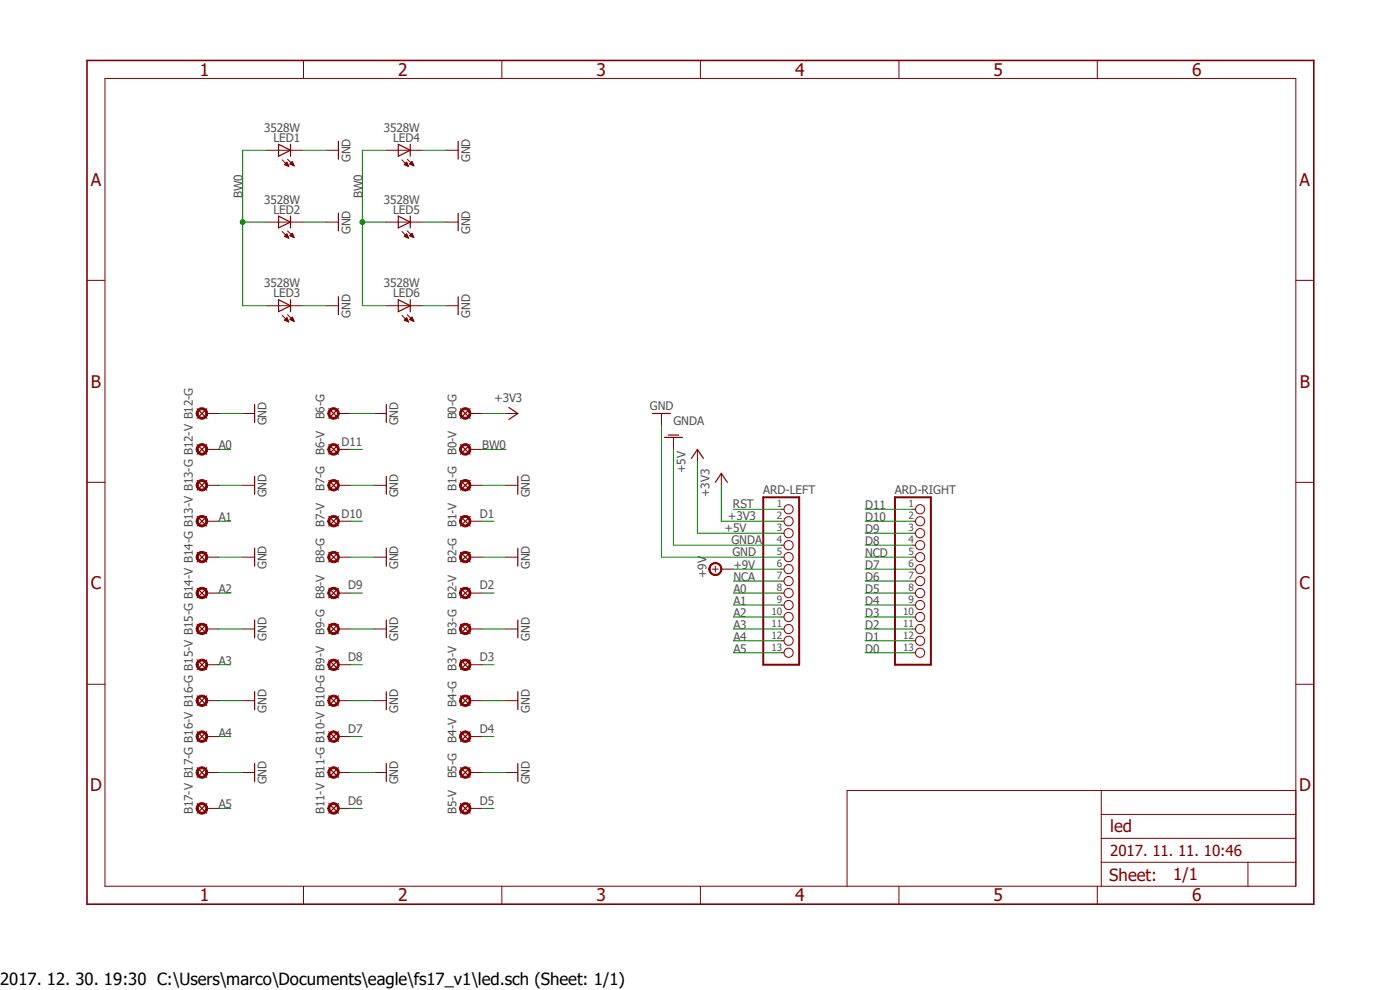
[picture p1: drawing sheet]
<svg xmlns="http://www.w3.org/2000/svg" width="297mm" height="210mm" viewBox="0 0 297 210" stroke-linecap="round" stroke-linejoin="round" font-family="sans-serif">
<path d="M17.9 12.5l261.2 179.9M279.1 12.5l-261.2 179.9" fill="none" stroke="#fff" stroke-width=".21"/>
<path d="M41.8 86.7l2.1 2M43.9 86.7l-2.1 2" fill="none" stroke="#800000" stroke-width=".25"/>
<path d="M42 86.9a1.22 1.22 0 0 1 1.9 .3 1.22 1.22 0 0 1-.8 1.7 1.22 1.22 0 0 1-1.5-1.2h.4a.82 .82 0 0 1 1.2-.7 .82 .82 0 0 1 .2 1.4 .82 .82 0 0 1-1.3-.4l-.1-.3h-.4l.1-.5z" fill-rule="evenodd" fill="#800000"/>
<path d="M42 86.9a1.22 1.22 0 0 1 1.9 .3 1.22 1.22 0 0 1-.8 1.7 1.22 1.22 0 0 1-1.5-1.2h.4a.82 .82 0 0 1 1.2-.7 .82 .82 0 0 1 .2 1.4 .82 .82 0 0 1-1.3-.4l-.1-.3h-.4l.1-.5zM43.9 87.7h2.5" fill="none" stroke="#800000" stroke-width=".21"/>
<path d="M41.8 94.3l2.1 2.1M43.9 94.3l-2.1 2.1" fill="none" stroke="#800000" stroke-width=".25"/>
<path d="M42 94.5a1.22 1.22 0 0 1 1.9 .3 1.22 1.22 0 0 1-.8 1.8 1.22 1.22 0 0 1-1.5-1.3h.4a.82 .82 0 0 1 1.2-.7 .82 .82 0 0 1 .2 1.4 .82 .82 0 0 1-1.3-.4l-.1-.3h-.4l.1-.4z" fill-rule="evenodd" fill="#800000"/>
<path d="M42 94.5a1.22 1.22 0 0 1 1.9 .3 1.22 1.22 0 0 1-.8 1.8 1.22 1.22 0 0 1-1.5-1.3h.4a.82 .82 0 0 1 1.2-.7 .82 .82 0 0 1 .2 1.4 .82 .82 0 0 1-1.3-.4l-.1-.3h-.4l.1-.4zM43.9 95.3h2.5" fill="none" stroke="#800000" stroke-width=".21"/>
<path d="M41.8 101.9l2.1 2.1M43.9 101.9l-2.1 2.1" fill="none" stroke="#800000" stroke-width=".25"/>
<path d="M42 102.1a1.23 1.23 0 0 1 1.9 .3 1.23 1.23 0 0 1-.7 1.7 1.23 1.23 0 0 1-1.6-1.1h.4a.82 .82 0 0 1 1.2-.8 .82 .82 0 0 1 .2 1.4 .82 .82 0 0 1-1.3-.3l-.1-.3h-.4z" fill-rule="evenodd" fill="#800000"/>
<path d="M42 102.1a1.23 1.23 0 0 1 1.9 .3 1.23 1.23 0 0 1-.7 1.7 1.23 1.23 0 0 1-1.6-1.1h.4a.82 .82 0 0 1 1.2-.8 .82 .82 0 0 1 .2 1.4 .82 .82 0 0 1-1.3-.3l-.1-.3h-.4zM43.9 103h2.5" fill="none" stroke="#800000" stroke-width=".21"/>
<path d="M41.8 109.6l2.1 2M43.9 109.6l-2.1 2" fill="none" stroke="#800000" stroke-width=".25"/>
<path d="M42 109.7a1.23 1.23 0 0 1 1.9 .3 1.23 1.23 0 0 1-.7 1.8 1.23 1.23 0 0 1-1.6-1.2h.4a.83 .83 0 0 1 1.2-.7 .83 .83 0 0 1 .2 1.3 .83 .83 0 0 1-1.3-.3l-.1-.3h-.4z" fill-rule="evenodd" fill="#800000"/>
<path d="M42 109.7a1.23 1.23 0 0 1 1.9 .3 1.23 1.23 0 0 1-.7 1.8 1.23 1.23 0 0 1-1.6-1.2h.4a.83 .83 0 0 1 1.2-.7 .83 .83 0 0 1 .2 1.3 .83 .83 0 0 1-1.3-.3l-.1-.3h-.4zM43.9 110.6h2.5" fill="none" stroke="#800000" stroke-width=".21"/>
<path d="M41.8 117.2l2.1 2M43.9 117.2l-2.1 2" fill="none" stroke="#800000" stroke-width=".25"/>
<path d="M42 117.3a1.23 1.23 0 0 1 1.9 .3 1.23 1.23 0 0 1-.7 1.8 1.23 1.23 0 0 1-1.6-1.2h.4a.83 .83 0 0 1 1.2-.7 .83 .83 0 0 1 .2 1.3 .83 .83 0 0 1-1.3-.3l-.1-.3h-.4z" fill-rule="evenodd" fill="#800000"/>
<path d="M42 117.3a1.23 1.23 0 0 1 1.9 .3 1.23 1.23 0 0 1-.7 1.8 1.23 1.23 0 0 1-1.6-1.2h.4a.83 .83 0 0 1 1.2-.7 .83 .83 0 0 1 .2 1.3 .83 .83 0 0 1-1.3-.3l-.1-.3h-.4zM43.9 118.2h2.5" fill="none" stroke="#800000" stroke-width=".21"/>
<path d="M41.8 124.8l2.1 2M43.9 124.8l-2.1 2" fill="none" stroke="#800000" stroke-width=".25"/>
<path d="M42 124.9a1.23 1.23 0 0 1 1.9 .3 1.23 1.23 0 0 1-.7 1.8 1.23 1.23 0 0 1-1.6-1.2h.4a.83 .83 0 0 1 1.2-.7 .83 .83 0 0 1 .2 1.4 .83 .83 0 0 1-1.3-.4l-.1-.3h-.4z" fill-rule="evenodd" fill="#800000"/>
<path d="M42 124.9a1.23 1.23 0 0 1 1.9 .3 1.23 1.23 0 0 1-.7 1.8 1.23 1.23 0 0 1-1.6-1.2h.4a.83 .83 0 0 1 1.2-.7 .83 .83 0 0 1 .2 1.4 .83 .83 0 0 1-1.3-.4l-.1-.3h-.4zM43.9 125.8h2.5" fill="none" stroke="#800000" stroke-width=".21"/>
<path d="M41.8 132.4l2.1 2M43.9 132.4l-2.1 2" fill="none" stroke="#800000" stroke-width=".25"/>
<path d="M42 132.5a1.23 1.23 0 0 1 1.9 .3 1.23 1.23 0 0 1-.7 1.8 1.23 1.23 0 0 1-1.6-1.2h.4a.83 .83 0 0 1 1.2-.7 .83 .83 0 0 1 .2 1.4 .83 .83 0 0 1-1.3-.4l-.1-.3h-.4l.1-.5z" fill-rule="evenodd" fill="#800000"/>
<path d="M42 132.5a1.23 1.23 0 0 1 1.9 .3 1.23 1.23 0 0 1-.7 1.8 1.23 1.23 0 0 1-1.6-1.2h.4a.83 .83 0 0 1 1.2-.7 .83 .83 0 0 1 .2 1.4 .83 .83 0 0 1-1.3-.4l-.1-.3h-.4l.1-.5zM43.9 133.4h2.5" fill="none" stroke="#800000" stroke-width=".21"/>
<path d="M41.8 140l2.1 2M43.9 140l-2.1 2" fill="none" stroke="#800000" stroke-width=".25"/>
<path d="M42 140.2a1.22 1.22 0 0 1 1.9 .3 1.22 1.22 0 0 1-.8 1.7 1.22 1.22 0 0 1-1.5-1.2h.4a.83 .83 0 0 1 1.2-.7 .83 .83 0 0 1 .2 1.4 .83 .83 0 0 1-1.3-.3l-.1-.4h-.4l.1-.5z" fill-rule="evenodd" fill="#800000"/>
<path d="M42 140.2a1.22 1.22 0 0 1 1.9 .3 1.22 1.22 0 0 1-.8 1.7 1.22 1.22 0 0 1-1.5-1.2h.4a.83 .83 0 0 1 1.2-.7 .83 .83 0 0 1 .2 1.4 .83 .83 0 0 1-1.3-.3l-.1-.4h-.4l.1-.5zM43.9 141h2.5" fill="none" stroke="#800000" stroke-width=".21"/>
<path d="M41.8 147.6l2.1 2M43.9 147.6l-2.1 2" fill="none" stroke="#800000" stroke-width=".25"/>
<path d="M42 147.8a1.22 1.22 0 0 1 1.9 .3 1.22 1.22 0 0 1-.8 1.8 1.22 1.22 0 0 1-1.5-1.3h.4a.83 .83 0 0 1 1.2-.6 .83 .83 0 0 1 .2 1.3 .83 .83 0 0 1-1.3-.3l-.1-.4h-.4l.1-.4z" fill-rule="evenodd" fill="#800000"/>
<path d="M42 147.8a1.22 1.22 0 0 1 1.9 .3 1.22 1.22 0 0 1-.8 1.8 1.22 1.22 0 0 1-1.5-1.3h.4a.83 .83 0 0 1 1.2-.6 .83 .83 0 0 1 .2 1.3 .83 .83 0 0 1-1.3-.3l-.1-.4h-.4l.1-.4zM43.9 148.6h2.5" fill="none" stroke="#800000" stroke-width=".21"/>
<path d="M41.8 155.2l2.1 2.1M43.9 155.2l-2.1 2.1" fill="none" stroke="#800000" stroke-width=".25"/>
<path d="M42 155.4a1.22 1.22 0 0 1 1.9 .3 1.22 1.22 0 0 1-.8 1.8 1.22 1.22 0 0 1-1.5-1.2h.4a.83 .83 0 0 1 1.2-.7 .83 .83 0 0 1 .2 1.3 .83 .83 0 0 1-1.3-.3l-.1-.3h-.4l.1-.5z" fill-rule="evenodd" fill="#800000"/>
<path d="M42 155.4a1.22 1.22 0 0 1 1.9 .3 1.22 1.22 0 0 1-.8 1.8 1.22 1.22 0 0 1-1.5-1.2h.4a.83 .83 0 0 1 1.2-.7 .83 .83 0 0 1 .2 1.3 .83 .83 0 0 1-1.3-.3l-.1-.3h-.4l.1-.5zM43.9 156.3h2.5" fill="none" stroke="#800000" stroke-width=".21"/>
<path d="M41.8 162.9l2.1 2M43.9 162.9l-2.1 2" fill="none" stroke="#800000" stroke-width=".25"/>
<path d="M42 163a1.22 1.22 0 0 1 1.9 .3 1.22 1.22 0 0 1-.8 1.8 1.22 1.22 0 0 1-1.5-1.2h.4a.82 .82 0 0 1 1.2-.7 .82 .82 0 0 1 .2 1.3 .82 .82 0 0 1-1.3-.3l-.1-.3h-.4l.1-.5z" fill-rule="evenodd" fill="#800000"/>
<path d="M42 163a1.22 1.22 0 0 1 1.9 .3 1.22 1.22 0 0 1-.8 1.8 1.22 1.22 0 0 1-1.5-1.2h.4a.82 .82 0 0 1 1.2-.7 .82 .82 0 0 1 .2 1.3 .82 .82 0 0 1-1.3-.3l-.1-.3h-.4l.1-.5zM43.9 163.9h2.5" fill="none" stroke="#800000" stroke-width=".21"/>
<path d="M41.8 170.5l2.1 2M43.9 170.5l-2.1 2" fill="none" stroke="#800000" stroke-width=".25"/>
<path d="M42 170.6a1.22 1.22 0 0 1 1.9 .4 1.22 1.22 0 0 1-.8 1.7 1.22 1.22 0 0 1-1.5-1.2h.4a.82 .82 0 0 1 1.2-.7 .82 .82 0 0 1 .2 1.3 .82 .82 0 0 1-1.3-.3l-.1-.3h-.4l.1-.5z" fill-rule="evenodd" fill="#800000"/>
<g fill="none" stroke="#800000" stroke-width=".21">
<path d="M22.3 16.6h252.6v171.4h-252.6zM64.4 12.8v3.8M106.5 12.8v3.8M148.6 12.8v3.8M190.7 12.8v3.8M232.8 12.8v3.8M18.5 59.5h3.8M274.9 59.5h3.8M51.5 87.7h2.5M18.5 102.3h3.8M51.5 103h2.5M51.5 118.2h2.5"/>
<path d="M274.9 102.3h3.8M51.5 133.4h2.5M18.5 145.2h3.8M51.5 148.6h2.5M274.9 145.2h3.8M42 170.6a1.22 1.22 0 0 1 1.9 .4 1.22 1.22 0 0 1-.8 1.7 1.22 1.22 0 0 1-1.5-1.2h.4a.82 .82 0 0 1 1.2-.7 .82 .82 0 0 1 .2 1.3 .82 .82 0 0 1-1.3-.3l-.1-.3h-.4l.1-.5zM43.9 171.5h2.5M51.5 163.9h2.5M233.6 167.7v20.3M233.6 177.8h41.3M233.6 172.8h41.3M274.9 167.7h-95.2v20.3"/>
<path d="M64.4 188v3.8M106.5 188v3.8M148.6 188v3.8M190.7 188v3.8M232.8 188v3.8M233.6 182.9h41.3M264.8 182.9v5.1"/>
</g>
<path d="M18.5 12.8h260.2v179h-260.2z" fill="none" stroke="#800000" stroke-width=".34"/>
<path d="M54 85.8v3.8M69.8 86.7l2 2M71.8 86.7l-2 2M54 101v3.9M54 116.3v3.8M54 131.5v3.8M54 146.7v3.8M54 162v3.8" fill="none" stroke="#800000" stroke-width=".25"/>
<path d="M69.9 86.9a1.21 1.21 0 0 1 1.9 .2 1.21 1.21 0 0 1-.7 1.8 1.21 1.21 0 0 1-1.5-1.2h.4a.82 .82 0 0 1 1.1-.7 .82 .82 0 0 1 .2 1.4 .82 .82 0 0 1-1.3-.4v-.3h-.4z" fill-rule="evenodd" fill="#800000"/>
<path d="M69.9 86.9a1.21 1.21 0 0 1 1.9 .2 1.21 1.21 0 0 1-.7 1.8 1.21 1.21 0 0 1-1.5-1.2h.4a.82 .82 0 0 1 1.1-.7 .82 .82 0 0 1 .2 1.4 .82 .82 0 0 1-1.3-.4v-.3h-.4zM71.8 87.7h2.5" fill="none" stroke="#800000" stroke-width=".21"/>
<path d="M69.8 94.3l2 2.1M71.8 94.3l-2 2.1" fill="none" stroke="#800000" stroke-width=".25"/>
<path d="M69.9 94.5a1.21 1.21 0 0 1 1.9 .2 1.21 1.21 0 0 1-.7 1.8 1.21 1.21 0 0 1-1.5-1.2h.4a.82 .82 0 0 1 1.1-.7 .82 .82 0 0 1 .2 1.4 .82 .82 0 0 1-1.3-.4v-.3h-.4z" fill-rule="evenodd" fill="#800000"/>
<path d="M69.9 94.5a1.21 1.21 0 0 1 1.9 .2 1.21 1.21 0 0 1-.7 1.8 1.21 1.21 0 0 1-1.5-1.2h.4a.82 .82 0 0 1 1.1-.7 .82 .82 0 0 1 .2 1.4 .82 .82 0 0 1-1.3-.4v-.3h-.4zM71.8 95.3h2.5" fill="none" stroke="#800000" stroke-width=".21"/>
<path d="M69.8 101.9l2 2.1M71.8 101.9l-2 2.1" fill="none" stroke="#800000" stroke-width=".25"/>
<path d="M69.9 102.1a1.22 1.22 0 0 1 1.9 .2 1.22 1.22 0 0 1-.7 1.8 1.22 1.22 0 0 1-1.5-1.1h.4a.82 .82 0 0 1 1.1-.8 .82 .82 0 0 1 .2 1.4 .82 .82 0 0 1-1.3-.3v-.3h-.4z" fill-rule="evenodd" fill="#800000"/>
<path d="M69.9 102.1a1.22 1.22 0 0 1 1.9 .2 1.22 1.22 0 0 1-.7 1.8 1.22 1.22 0 0 1-1.5-1.1h.4a.82 .82 0 0 1 1.1-.8 .82 .82 0 0 1 .2 1.4 .82 .82 0 0 1-1.3-.3v-.3h-.4zM71.8 103h2.5" fill="none" stroke="#800000" stroke-width=".21"/>
<path d="M69.8 109.6l2 2M71.8 109.6l-2 2" fill="none" stroke="#800000" stroke-width=".25"/>
<path d="M69.9 109.7a1.22 1.22 0 0 1 1.9 .2 1.22 1.22 0 0 1-.7 1.8 1.22 1.22 0 0 1-1.5-1.1h.4a.83 .83 0 0 1 1.2-.7 .83 .83 0 0 1 .2 1.3 .83 .83 0 0 1-1.4-.3v-.3h-.4z" fill-rule="evenodd" fill="#800000"/>
<path d="M69.9 109.7a1.22 1.22 0 0 1 1.9 .2 1.22 1.22 0 0 1-.7 1.8 1.22 1.22 0 0 1-1.5-1.1h.4a.83 .83 0 0 1 1.2-.7 .83 .83 0 0 1 .2 1.3 .83 .83 0 0 1-1.4-.3v-.3h-.4zM71.8 110.6h2.5" fill="none" stroke="#800000" stroke-width=".21"/>
<path d="M69.8 117.2l2 2M71.8 117.2l-2 2" fill="none" stroke="#800000" stroke-width=".25"/>
<path d="M69.9 117.3a1.22 1.22 0 0 1 1.9 .2 1.22 1.22 0 0 1-.7 1.8 1.22 1.22 0 0 1-1.5-1.1h.4a.83 .83 0 0 1 1.2-.7 .83 .83 0 0 1 .2 1.3 .83 .83 0 0 1-1.4-.3v-.3h-.4z" fill-rule="evenodd" fill="#800000"/>
<path d="M69.9 117.3a1.22 1.22 0 0 1 1.9 .2 1.22 1.22 0 0 1-.7 1.8 1.22 1.22 0 0 1-1.5-1.1h.4a.83 .83 0 0 1 1.2-.7 .83 .83 0 0 1 .2 1.3 .83 .83 0 0 1-1.4-.3v-.3h-.4zM71.8 118.2h2.5" fill="none" stroke="#800000" stroke-width=".21"/>
<path d="M69.8 124.8l2 2M71.8 124.8l-2 2" fill="none" stroke="#800000" stroke-width=".25"/>
<path d="M69.9 124.9a1.22 1.22 0 0 1 1.9 .2 1.22 1.22 0 0 1-.7 1.8 1.22 1.22 0 0 1-1.5-1.1h.4a.83 .83 0 0 1 1.2-.7 .83 .83 0 0 1 .2 1.4 .83 .83 0 0 1-1.4-.4v-.3h-.4z" fill-rule="evenodd" fill="#800000"/>
<path d="M69.9 124.9a1.22 1.22 0 0 1 1.9 .2 1.22 1.22 0 0 1-.7 1.8 1.22 1.22 0 0 1-1.5-1.1h.4a.83 .83 0 0 1 1.2-.7 .83 .83 0 0 1 .2 1.4 .83 .83 0 0 1-1.4-.4v-.3h-.4zM71.8 125.8h2.5" fill="none" stroke="#800000" stroke-width=".21"/>
<path d="M69.8 132.4l2 2M71.8 132.4l-2 2" fill="none" stroke="#800000" stroke-width=".25"/>
<path d="M69.9 132.5a1.22 1.22 0 0 1 1.9 .3 1.22 1.22 0 0 1-.7 1.8 1.22 1.22 0 0 1-1.5-1.2h.4a.83 .83 0 0 1 1.2-.7 .83 .83 0 0 1 .2 1.4 .83 .83 0 0 1-1.4-.4v-.3h-.4z" fill-rule="evenodd" fill="#800000"/>
<path d="M69.9 132.5a1.22 1.22 0 0 1 1.9 .3 1.22 1.22 0 0 1-.7 1.8 1.22 1.22 0 0 1-1.5-1.2h.4a.83 .83 0 0 1 1.2-.7 .83 .83 0 0 1 .2 1.4 .83 .83 0 0 1-1.4-.4v-.3h-.4zM71.8 133.4h2.5" fill="none" stroke="#800000" stroke-width=".21"/>
<path d="M69.8 140l2 2M71.8 140l-2 2" fill="none" stroke="#800000" stroke-width=".25"/>
<path d="M69.9 140.2a1.21 1.21 0 0 1 1.9 .2 1.21 1.21 0 0 1-.7 1.8 1.21 1.21 0 0 1-1.5-1.2h.4a.83 .83 0 0 1 1.2-.7 .83 .83 0 0 1 .1 1.4 .83 .83 0 0 1-1.3-.3v-.4h-.4z" fill-rule="evenodd" fill="#800000"/>
<path d="M69.9 140.2a1.21 1.21 0 0 1 1.9 .2 1.21 1.21 0 0 1-.7 1.8 1.21 1.21 0 0 1-1.5-1.2h.4a.83 .83 0 0 1 1.2-.7 .83 .83 0 0 1 .1 1.4 .83 .83 0 0 1-1.3-.3v-.4h-.4zM71.8 141h2.5" fill="none" stroke="#800000" stroke-width=".21"/>
<path d="M69.8 147.6l2 2M71.8 147.6l-2 2" fill="none" stroke="#800000" stroke-width=".25"/>
<path d="M69.9 147.8a1.21 1.21 0 0 1 1.9 .2 1.21 1.21 0 0 1-.7 1.8 1.21 1.21 0 0 1-1.5-1.2h.4a.83 .83 0 0 1 1.2-.6 .83 .83 0 0 1 .1 1.3 .83 .83 0 0 1-1.3-.3v-.4h-.4z" fill-rule="evenodd" fill="#800000"/>
<path d="M69.9 147.8a1.21 1.21 0 0 1 1.9 .2 1.21 1.21 0 0 1-.7 1.8 1.21 1.21 0 0 1-1.5-1.2h.4a.83 .83 0 0 1 1.2-.6 .83 .83 0 0 1 .1 1.3 .83 .83 0 0 1-1.3-.3v-.4h-.4zM71.8 148.6h2.5" fill="none" stroke="#800000" stroke-width=".21"/>
<path d="M69.8 155.2l2 2.1M71.8 155.2l-2 2.1" fill="none" stroke="#800000" stroke-width=".25"/>
<path d="M69.9 155.4a1.21 1.21 0 0 1 1.9 .2 1.21 1.21 0 0 1-.7 1.8 1.21 1.21 0 0 1-1.5-1.1h.4a.83 .83 0 0 1 1.2-.7 .83 .83 0 0 1 .1 1.3 .83 .83 0 0 1-1.3-.3v-.3h-.4z" fill-rule="evenodd" fill="#800000"/>
<path d="M69.9 155.4a1.21 1.21 0 0 1 1.9 .2 1.21 1.21 0 0 1-.7 1.8 1.21 1.21 0 0 1-1.5-1.1h.4a.83 .83 0 0 1 1.2-.7 .83 .83 0 0 1 .1 1.3 .83 .83 0 0 1-1.3-.3v-.3h-.4zM71.8 156.3h2.5" fill="none" stroke="#800000" stroke-width=".21"/>
<path d="M69.8 162.9l2 2M71.8 162.9l-2 2" fill="none" stroke="#800000" stroke-width=".25"/>
<path d="M69.9 163a1.21 1.21 0 0 1 1.9 .2 1.21 1.21 0 0 1-.7 1.8 1.21 1.21 0 0 1-1.5-1.1h.4a.82 .82 0 0 1 1.1-.7 .82 .82 0 0 1 .2 1.3 .82 .82 0 0 1-1.3-.3v-.3h-.4z" fill-rule="evenodd" fill="#800000"/>
<path d="M69.9 163a1.21 1.21 0 0 1 1.9 .2 1.21 1.21 0 0 1-.7 1.8 1.21 1.21 0 0 1-1.5-1.1h.4a.82 .82 0 0 1 1.1-.7 .82 .82 0 0 1 .2 1.3 .82 .82 0 0 1-1.3-.3v-.3h-.4zM71.8 163.9h2.5" fill="none" stroke="#800000" stroke-width=".21"/>
<path d="M69.8 170.5l2 2M71.8 170.5l-2 2" fill="none" stroke="#800000" stroke-width=".25"/>
<path d="M69.9 170.6a1.21 1.21 0 0 1 1.9 .3 1.21 1.21 0 0 1-.7 1.8 1.21 1.21 0 0 1-1.5-1.2h.4a.82 .82 0 0 1 1.1-.7 .82 .82 0 0 1 .2 1.3 .82 .82 0 0 1-1.3-.3v-.3h-.4z" fill-rule="evenodd" fill="#800000"/>
<path d="M79.4 87.7h2.6M79.4 118.2h2.6M79.4 103h2.6M79.4 133.4h2.6M79.4 148.6h2.6M69.9 170.6a1.21 1.21 0 0 1 1.9 .3 1.21 1.21 0 0 1-.7 1.8 1.21 1.21 0 0 1-1.5-1.2h.4a.82 .82 0 0 1 1.1-.7 .82 .82 0 0 1 .2 1.3 .82 .82 0 0 1-1.3-.3v-.3h-.4zM71.8 171.5h2.5M79.4 163.9h2.6" fill="none" stroke="#800000" stroke-width=".21"/>
<path d="M82 85.8v3.8M97.7 86.7l2 2M99.7 86.7l-2 2M82 101v3.9M82 116.3v3.8M82 131.5v3.8M82 146.7v3.8M82 162v3.8" fill="none" stroke="#800000" stroke-width=".25"/>
<path d="M97.8 86.9a1.21 1.21 0 0 1 1.9 .2 1.21 1.21 0 0 1-.7 1.8 1.21 1.21 0 0 1-1.5-1.2h.4a.8 .8 0 0 1 1-.8 .8 .8 0 0 1 .4 1.3 .8 .8 0 0 1-1.3-.2l-.1-.3h-.4z" fill-rule="evenodd" fill="#800000"/>
<path d="M97.8 86.9a1.21 1.21 0 0 1 1.9 .2 1.21 1.21 0 0 1-.7 1.8 1.21 1.21 0 0 1-1.5-1.2h.4a.8 .8 0 0 1 1-.8 .8 .8 0 0 1 .4 1.3 .8 .8 0 0 1-1.3-.2l-.1-.3h-.4zM99.7 87.7h2.6" fill="none" stroke="#800000" stroke-width=".21"/>
<path d="M97.7 94.3l2 2.1M99.7 94.3l-2 2.1" fill="none" stroke="#800000" stroke-width=".25"/>
<path d="M97.8 94.5a1.21 1.21 0 0 1 1.9 .2 1.21 1.21 0 0 1-.7 1.8 1.21 1.21 0 0 1-1.5-1.2h.4a.8 .8 0 0 1 1-.8 .8 .8 0 0 1 .4 1.3 .8 .8 0 0 1-1.3-.2l-.1-.3h-.4z" fill-rule="evenodd" fill="#800000"/>
<path d="M97.8 94.5a1.21 1.21 0 0 1 1.9 .2 1.21 1.21 0 0 1-.7 1.8 1.21 1.21 0 0 1-1.5-1.2h.4a.8 .8 0 0 1 1-.8 .8 .8 0 0 1 .4 1.3 .8 .8 0 0 1-1.3-.2l-.1-.3h-.4zM99.7 95.3h2.6" fill="none" stroke="#800000" stroke-width=".21"/>
<path d="M97.7 101.9l2 2.1M99.7 101.9l-2 2.1" fill="none" stroke="#800000" stroke-width=".25"/>
<path d="M97.8 102.1a1.22 1.22 0 0 1 2 .2 1.22 1.22 0 0 1-.7 1.8 1.22 1.22 0 0 1-1.6-1.1h.4a.8 .8 0 0 1 1-.9 .8 .8 0 0 1 .4 1.3 .8 .8 0 0 1-1.3-.1l-.1-.3h-.4z" fill-rule="evenodd" fill="#800000"/>
<path d="M97.8 102.1a1.22 1.22 0 0 1 2 .2 1.22 1.22 0 0 1-.7 1.8 1.22 1.22 0 0 1-1.6-1.1h.4a.8 .8 0 0 1 1-.9 .8 .8 0 0 1 .4 1.3 .8 .8 0 0 1-1.3-.1l-.1-.3h-.4zM99.7 103h2.6" fill="none" stroke="#800000" stroke-width=".21"/>
<path d="M97.7 109.6l2 2M99.7 109.6l-2 2" fill="none" stroke="#800000" stroke-width=".25"/>
<path d="M97.8 109.7a1.22 1.22 0 0 1 2 .2 1.22 1.22 0 0 1-.7 1.8 1.22 1.22 0 0 1-1.6-1.1h.4a.81 .81 0 0 1 1-.9 .81 .81 0 0 1 .4 1.3 .81 .81 0 0 1-1.3-.1l-.1-.3h-.4z" fill-rule="evenodd" fill="#800000"/>
<path d="M97.8 109.7a1.22 1.22 0 0 1 2 .2 1.22 1.22 0 0 1-.7 1.8 1.22 1.22 0 0 1-1.6-1.1h.4a.81 .81 0 0 1 1-.9 .81 .81 0 0 1 .4 1.3 .81 .81 0 0 1-1.3-.1l-.1-.3h-.4zM99.7 110.6h2.6" fill="none" stroke="#800000" stroke-width=".21"/>
<path d="M97.7 117.2l2 2M99.7 117.2l-2 2" fill="none" stroke="#800000" stroke-width=".25"/>
<path d="M97.8 117.3a1.22 1.22 0 0 1 2 .2 1.22 1.22 0 0 1-.7 1.8 1.22 1.22 0 0 1-1.6-1.1h.4a.81 .81 0 0 1 1-.8 .81 .81 0 0 1 .4 1.2 .81 .81 0 0 1-1.3-.1l-.1-.3h-.4z" fill-rule="evenodd" fill="#800000"/>
<path d="M97.8 117.3a1.22 1.22 0 0 1 2 .2 1.22 1.22 0 0 1-.7 1.8 1.22 1.22 0 0 1-1.6-1.1h.4a.81 .81 0 0 1 1-.8 .81 .81 0 0 1 .4 1.2 .81 .81 0 0 1-1.3-.1l-.1-.3h-.4zM99.7 118.2h2.6" fill="none" stroke="#800000" stroke-width=".21"/>
<path d="M97.7 124.8l2 2M99.7 124.8l-2 2" fill="none" stroke="#800000" stroke-width=".25"/>
<path d="M97.8 124.9a1.22 1.22 0 0 1 2 .2 1.22 1.22 0 0 1-.7 1.8 1.22 1.22 0 0 1-1.6-1.1h.4a.81 .81 0 0 1 1-.8 .81 .81 0 0 1 .4 1.3 .81 .81 0 0 1-1.3-.2l-.1-.3h-.4z" fill-rule="evenodd" fill="#800000"/>
<path d="M97.8 124.9a1.22 1.22 0 0 1 2 .2 1.22 1.22 0 0 1-.7 1.8 1.22 1.22 0 0 1-1.6-1.1h.4a.81 .81 0 0 1 1-.8 .81 .81 0 0 1 .4 1.3 .81 .81 0 0 1-1.3-.2l-.1-.3h-.4zM99.7 125.8h2.6" fill="none" stroke="#800000" stroke-width=".21"/>
<path d="M97.7 132.4l2 2M99.7 132.4l-2 2" fill="none" stroke="#800000" stroke-width=".25"/>
<path d="M97.8 132.5a1.22 1.22 0 0 1 2 .3 1.22 1.22 0 0 1-.7 1.8 1.22 1.22 0 0 1-1.6-1.2h.4a.81 .81 0 0 1 1-.8 .81 .81 0 0 1 .4 1.3 .81 .81 0 0 1-1.3-.2l-.1-.3h-.4z" fill-rule="evenodd" fill="#800000"/>
<path d="M97.8 132.5a1.22 1.22 0 0 1 2 .3 1.22 1.22 0 0 1-.7 1.8 1.22 1.22 0 0 1-1.6-1.2h.4a.81 .81 0 0 1 1-.8 .81 .81 0 0 1 .4 1.3 .81 .81 0 0 1-1.3-.2l-.1-.3h-.4zM99.7 133.4h2.6" fill="none" stroke="#800000" stroke-width=".21"/>
<path d="M97.7 140l2 2M99.7 140l-2 2" fill="none" stroke="#800000" stroke-width=".25"/>
<path d="M97.8 140.2a1.21 1.21 0 0 1 1.9 .2 1.21 1.21 0 0 1-.7 1.8 1.21 1.21 0 0 1-1.5-1.2h.4a.81 .81 0 0 1 1.1-.8 .81 .81 0 0 1 .3 1.3 .81 .81 0 0 1-1.3-.1l-.1-.4h-.4z" fill-rule="evenodd" fill="#800000"/>
<path d="M97.8 140.2a1.21 1.21 0 0 1 1.9 .2 1.21 1.21 0 0 1-.7 1.8 1.21 1.21 0 0 1-1.5-1.2h.4a.81 .81 0 0 1 1.1-.8 .81 .81 0 0 1 .3 1.3 .81 .81 0 0 1-1.3-.1l-.1-.4h-.4zM99.7 141h2.6" fill="none" stroke="#800000" stroke-width=".21"/>
<path d="M97.7 147.6l2 2M99.7 147.6l-2 2" fill="none" stroke="#800000" stroke-width=".25"/>
<path d="M97.8 147.8a1.21 1.21 0 0 1 1.9 .2 1.21 1.21 0 0 1-.7 1.8 1.21 1.21 0 0 1-1.5-1.2h.4a.81 .81 0 0 1 1.1-.7 .81 .81 0 0 1 .3 1.2 .81 .81 0 0 1-1.3-.1l-.1-.4h-.4z" fill-rule="evenodd" fill="#800000"/>
<path d="M97.8 147.8a1.21 1.21 0 0 1 1.9 .2 1.21 1.21 0 0 1-.7 1.8 1.21 1.21 0 0 1-1.5-1.2h.4a.81 .81 0 0 1 1.1-.7 .81 .81 0 0 1 .3 1.2 .81 .81 0 0 1-1.3-.1l-.1-.4h-.4zM99.7 148.6h2.6" fill="none" stroke="#800000" stroke-width=".21"/>
<path d="M97.7 155.2l2 2.1M99.7 155.2l-2 2.1" fill="none" stroke="#800000" stroke-width=".25"/>
<path d="M97.8 155.4a1.21 1.21 0 0 1 1.9 .2 1.21 1.21 0 0 1-.7 1.8 1.21 1.21 0 0 1-1.5-1.1h.4a.81 .81 0 0 1 1.1-.8 .81 .81 0 0 1 .3 1.3 .81 .81 0 0 1-1.3-.2l-.1-.3h-.4z" fill-rule="evenodd" fill="#800000"/>
<path d="M97.8 155.4a1.21 1.21 0 0 1 1.9 .2 1.21 1.21 0 0 1-.7 1.8 1.21 1.21 0 0 1-1.5-1.1h.4a.81 .81 0 0 1 1.1-.8 .81 .81 0 0 1 .3 1.3 .81 .81 0 0 1-1.3-.2l-.1-.3h-.4zM99.7 156.3h2.6" fill="none" stroke="#800000" stroke-width=".21"/>
<path d="M97.7 162.9l2 2M99.7 162.9l-2 2" fill="none" stroke="#800000" stroke-width=".25"/>
<path d="M97.8 163a1.21 1.21 0 0 1 1.9 .2 1.21 1.21 0 0 1-.7 1.8 1.21 1.21 0 0 1-1.5-1.1h.4a.8 .8 0 0 1 1-.9 .8 .8 0 0 1 .4 1.3 .8 .8 0 0 1-1.3-.1l-.1-.3h-.4z" fill-rule="evenodd" fill="#800000"/>
<path d="M97.8 163a1.21 1.21 0 0 1 1.9 .2 1.21 1.21 0 0 1-.7 1.8 1.21 1.21 0 0 1-1.5-1.1h.4a.8 .8 0 0 1 1-.9 .8 .8 0 0 1 .4 1.3 .8 .8 0 0 1-1.3-.1l-.1-.3h-.4zM99.7 163.9h2.6" fill="none" stroke="#800000" stroke-width=".21"/>
<path d="M97.7 170.5l2 2M99.7 170.5l-2 2" fill="none" stroke="#800000" stroke-width=".25"/>
<path d="M97.8 170.6a1.21 1.21 0 0 1 1.9 .3 1.21 1.21 0 0 1-.7 1.8 1.21 1.21 0 0 1-1.5-1.2h.4a.8 .8 0 0 1 1-.8 .8 .8 0 0 1 .4 1.2 .8 .8 0 0 1-1.3-.1l-.1-.3h-.4z" fill-rule="evenodd" fill="#800000"/>
<g fill="none" stroke="#800000" stroke-width=".21">
<path d="M107.3 103h2.6M107.3 118.2h2.6M165.7 118.2h.6M165.7 108h.6M165.7 110.6h.6M165.7 113.1h.6M165.7 115.7h.6M193.7 118.2h.5M193.7 108h.5M193.7 110.6h.5M193.7 113.1h.5M193.7 115.7h.5"/>
<path d="M107.3 133.4h2.6M151.1 120.7h1.3M151.8 120.1v1.3M165.7 133.4h.6M165.7 120.7h.6M165.7 123.3h.6M165.7 125.8h.6M165.7 128.4h.6M165.7 130.9h.6M165.7 135.9h.6M165.7 138.5h.6M193.7 133.4h.5"/>
<path d="M193.7 120.7h.5M193.7 123.3h.5M193.7 125.8h.5M193.7 128.4h.5M193.7 130.9h.5M193.7 135.9h.5M193.7 138.5h.5M107.3 148.6h2.6M97.8 170.6a1.21 1.21 0 0 1 1.9 .3 1.21 1.21 0 0 1-.7 1.8 1.21 1.21 0 0 1-1.5-1.2h.4a.8 .8 0 0 1 1-.8 .8 .8 0 0 1 .4 1.2 .8 .8 0 0 1-1.3-.1l-.1-.3h-.4zM99.7 171.5h2.6M107.3 163.9h2.6"/>
<circle cx="167.3" cy="118.2" r=".98"/>
<circle cx="167.3" cy="108" r=".98"/>
<circle cx="167.3" cy="110.6" r=".98"/>
<circle cx="167.3" cy="113.1" r=".98"/>
<circle cx="167.3" cy="115.7" r=".98"/>
<circle cx="195.2" cy="110.6" r=".98"/>
<circle cx="195.2" cy="115.7" r=".98"/>
<circle cx="195.2" cy="113.1" r=".98"/>
<circle cx="195.2" cy="108" r=".98"/>
<circle cx="195.2" cy="118.2" r=".98"/>
<circle cx="167.3" cy="123.3" r=".98"/>
<circle cx="167.3" cy="120.7" r=".98"/>
<circle cx="167.3" cy="135.9" r=".98"/>
<circle cx="167.3" cy="138.5" r=".98"/>
<circle cx="167.3" cy="133.4" r=".98"/>
<circle cx="167.3" cy="128.4" r=".98"/>
<circle cx="167.3" cy="130.9" r=".98"/>
<circle cx="167.3" cy="125.8" r=".98"/>
<circle cx="195.2" cy="138.5" r=".98"/>
<circle cx="195.2" cy="130.9" r=".98"/>
<circle cx="195.2" cy="133.4" r=".98"/>
<circle cx="195.2" cy="135.9" r=".98"/>
<circle cx="195.2" cy="125.8" r=".98"/>
<circle cx="195.2" cy="128.4" r=".98"/>
<circle cx="195.2" cy="120.7" r=".98"/>
<circle cx="195.2" cy="123.3" r=".98"/>
</g>
<path d="M109.9 101v3.9M109.9 116.3v3.8M109.9 131.5v3.8M109.9 146.7v3.8M109.9 162v3.8" fill="none" stroke="#800000" stroke-width=".25"/>
<path d="M161.9 105.5h7.6v35.5h-7.6zM189.9 105.5h7.6v35.5h-7.6z" fill="none" stroke="#800000" stroke-width=".42"/>
<path d="M150.7 119.8a1.4 1.4 0 0 1 2.2 .2 1.4 1.4 0 0 1-.7 2.1 1.4 1.4 0 0 1-1.8-1.4h.2a1.15 1.15 0 0 1 1.6-1.1 1.15 1.15 0 0 1 .4 1.9 1.15 1.15 0 0 1-1.9-.4l-.1-.4h-.2z" fill-rule="evenodd" fill="#800000"/>
<g fill="none" stroke="#800000" stroke-width=".21">
<path d="M56.6 31.9h7.6M59.9 33.9l1.4 1.4M60.4 34.9h.7M60.5 35h.6M60.5 34.8h.5M60.6 34.7h.4M60.7 34.6h.3M60.7 35.1h.4M60.7 34.5h.2M60.8 34.4h.1M60.9 34.4l-.5 .5 .9 .4M60.9 34.4l.4 .9"/>
<path d="M60.9 35.1h.3M61 33.8l1.4 1.4M61.1 35.2h.1M61.5 34.8h.7M61.5 34.8l.9 .4M61.5 34.8l.5-.5 .4 .9M61.6 34.7h.6M61.7 34.6h.4M61.7 34.9h.6M61.8 34.5h.3M61.8 34.4h.3M61.9 35h.4"/>
<path d="M61.9 34.3h.2M62.1 35.1h.3M62.4 35.1h.1M69.3 31.9h2.5M82 31.9h7.6M85.3 33.9l1.4 1.4M85.8 34.9h.6M85.8 34.9l.9 .4M85.9 35h.6M85.9 34.8h.5M86 34.7h.4M86.1 34.6h.3"/>
<path d="M86.1 35.1h.4M86.1 34.5h.2M86.2 34.4h.1M86.3 34.4l-.5 .5M86.3 34.4l.4 .9M86.3 35.1h.3M86.4 33.8l1.4 1.4M86.5 35.2h.1M86.9 34.8h.7M86.9 34.8l.9 .4M87 34.7h.6M87.1 34.6h.4"/>
<path d="M87.1 34.9h.6M87.2 34.5h.3M87.2 34.4h.3M87.3 35h.4M87.3 34.3h.1M87.4 34.3l-.5 .5M87.4 34.3l.4 .9M87.5 35.1h.3M87.7 35.1h.1M94.7 31.9h2.5M56.6 47.1h7.6M59.9 49.1l1.4 1.4"/>
<path d="M60.4 50.1l.5-.5 .4 .9zM60.4 50.2h.7M60.5 50.1h.5M60.5 50h.5M60.6 50.2h.5M60.6 49.9h.4M60.7 49.8h.3M60.8 50.3h.4M60.8 49.7h.1M61 49l1.4 1.4M61 50.4h.2M61.2 50.5h.1"/>
<path d="M61.6 50h.6M61.6 50.1h.7M61.6 49.9h.6M61.7 49.8h.4M61.8 49.7h.3M61.8 50.2h.5M61.9 49.6h.2M62 49.5h.1M62 49.5l.4 .9-.9-.4zM62.1 50.2h.2M62.2 50.3h.2M69.3 47.1h2.5"/>
<path d="M82 47.1h7.6M85.3 49.1l1.4 1.4M85.8 50.2h.7M85.8 50.1h.6M85.9 50h.5M86 50.2h.5M86 49.9h.4M86.1 49.8h.2M86.2 50.3h.4M86.2 49.7h.1M86.3 49.6l.4 .9-.9-.4zM86.4 50.4h.2"/>
<path d="M86.4 49l1.4 1.4M86.6 50.5h.1M86.9 50l.9 .4M86.9 50l.5-.5 .4 .9M87 50h.6M87 50.1h.6M87 49.9h.6M87.1 49.8h.4M87.2 50.2h.5M87.2 49.7h.3M87.3 49.6h.2M87.4 49.5h.1"/>
<path d="M87.4 50.2h.3M87.6 50.3h.2M94.7 47.1h2.5M56.6 64.9h7.6M59.9 66.9l1.4 1.4M60.4 67.9h.7M60.5 67.8h.5M60.5 67.7h.5M60.6 68h.5M60.6 67.6h.4M60.7 67.6h.3M60.8 68.1h.4"/>
<path d="M60.8 67.5h.1M60.9 67.4l.4 .9-.9-.4zM61 66.8l1.4 1.4M61 68.2h.2M61.2 68.3h.1M61.5 67.8l.5-.5 .4 .9zM61.6 67.7h.6M61.6 67.8h.6M61.6 67.6h.6M61.7 67.6h.4M61.8 67.9h.5M61.8 67.5h.3"/>
<path d="M61.9 67.4h.2M62 67.3h.1M62 68h.3M62.2 68.1h.2M69.3 64.9h2.5M82 64.9h7.6M85.3 66.9l1.4 1.4M85.8 67.9h.7M85.9 67.8h.5M85.9 67.7h.5M86 68h.5M86 67.6h.4"/>
<path d="M86.1 67.6h.2M86.2 68.1h.4M86.2 67.5h.1M86.3 67.4l.4 .9-.9-.4zM86.4 68.2h.2M86.4 66.8l1.4 1.4M86.6 68.3h.1M87 67.7h.6M87 67.8h.6M87 67.6h.5M87.1 67.6h.4M87.2 67.9h.5"/>
<path d="M87.2 67.5h.3M87.3 67.4h.2M87.4 67.3h.1M87.4 68h.3M87.4 67.3l.4 .9-.9-.4zM87.6 68.1h.2M94.7 64.9h2.5M107.3 87.7h2.6M140.3 87.7v2.6M142.9 92.8v2.5M148 95.3v2.6M150.7 119.8a1.4 1.4 0 0 1 2.2 .2 1.4 1.4 0 0 1-.7 2.1 1.4 1.4 0 0 1-1.8-1.4h.2a1.15 1.15 0 0 1 1.6-1.1 1.15 1.15 0 0 1 .4 1.9 1.15 1.15 0 0 1-1.9-.4l-.1-.4h-.2z"/>
<path d="M153 100.4v2.6M153 120.7h2.6"/>
</g>
<g fill="none" stroke="#800000" stroke-width=".25">
<path d="M59.1 30.6l2.5 1.3-2.5 1.2zM61.6 30.6v2.5M71.8 30v3.8M84.5 30.6l2.5 1.3-2.5 1.2zM87 30.6v2.5M97.2 30v3.8M59.1 45.8l2.5 1.3-2.5 1.2zM61.6 45.8v2.5M71.8 45.2v3.8M84.5 45.8l2.5 1.3-2.5 1.2zM87 45.8v2.5M97.2 45.2v3.8"/>
<path d="M59.1 63.6l2.5 1.3-2.5 1.2zM61.6 63.6v2.5M71.8 62.9v3.9M84.5 63.6l2.5 1.3-2.5 1.2zM87 63.6v2.5M97.2 62.9v3.9M107.9 86.4l2 1.3-2 1.3M138.4 87.7h3.8M141 92.8h3.8M141.8 92.3h2.2M146.7 97.2l1.3-1.9 1.2 1.9M151.8 102.3l1.2-1.9 1.3 1.9"/>
</g>
<g fill="none" stroke="#008000" stroke-width=".21">
<path d="M56.6 31.9h-5.1v33h5.1M64.2 31.9h5.1M89.6 31.9h5.1M51.5 47.1h5.1M64.2 47.1h5.1M89.6 47.1h5.1M64.2 64.9h5.1M89.6 64.9h5.1M46.4 87.7h5.1M46.4 95.3h2.5M74.3 87.7h5.1M74.3 95.3h2.6"/>
<path d="M102.3 87.7h5M102.3 95.3h5M140.3 90.3v27.9h25.4M142.9 95.3v20.4h22.8M148 97.9v15.2h17.7M46.4 103h5.1M46.4 118.2h5.1M46.4 110.6h2.5M74.3 103h5.1M74.3 118.2h5.1M74.3 110.6h2.6M102.3 103h5"/>
<path d="M102.3 118.2h5M102.3 110.6h2.5M153 103v7.6h12.7M155.6 108h10.1M183.5 118.2h10.2M183.5 110.6h10.2M183.5 108h10.2M183.5 113.1h10.2M183.5 115.7h10.2M46.4 133.4h5.1M46.4 125.8h2.5M74.3 133.4h5.1"/>
<path d="M74.3 125.8h2.6M102.3 133.4h5M102.3 125.8h2.5M155.6 133.4h10.1M155.6 125.8h10.1M155.6 128.4h10.1M155.6 130.9h10.1M155.6 135.9h10.1M155.6 138.5h10.1M155.6 120.7h10.1M155.6 123.3h10.1M183.5 133.4h10.2"/>
<path d="M183.5 125.8h10.2M183.5 128.4h10.2M183.5 130.9h10.2M183.5 135.9h10.2M183.5 138.5h10.2M183.5 120.7h10.2M183.5 123.3h10.2M46.4 148.6h5.1M46.4 141h2.5M46.4 156.3h2.5M74.3 148.6h5.1M74.3 141h2.6"/>
<path d="M74.3 156.3h2.6M102.3 148.6h5M102.3 141h2.5M102.3 156.3h2.5M46.4 163.9h5.1M46.4 171.5h2.5M74.3 163.9h5.1M74.3 171.5h2.6M102.3 163.9h5M102.3 171.5h2.5"/>
</g>
<circle cx="51.5" cy="47.1" r=".51" fill="#008000"/>
<g fill="none" stroke="#008000" stroke-width=".21">
<path d="M82 31.9h-5.1v33h5.1M76.9 47.1h5.1"/>
<circle cx="51.5" cy="47.1" r=".51"/>
</g>
<circle cx="76.9" cy="47.1" r=".51" fill="#008000"/>
<circle cx="76.9" cy="47.1" r=".51" fill="none" stroke="#008000" stroke-width=".21"/>
<g font-size="3.7" fill="#800000">
<text x="42.4" y="16">1</text>
<text x="84.5" y="16">2</text>
<text x="126.6" y="16">3</text>
<text x="168.7" y="16">4</text>
<text x="210.8" y="16">5</text>
<text x="252.9" y="16">6</text>
<text x="19.3" y="39.4">A</text>
<text x="275.7" y="39.4">A</text>
<text x="19.3" y="82.2">B</text>
<text x="275.8" y="82.2">B</text>
<text x="19.3" y="125.1">C</text>
<text x="275.7" y="125.1">C</text>
<text x="19.1" y="167.9">D</text>
<text x="275.6" y="167.9">D</text>
<text x="42.4" y="191.2">1</text>
<text x="84.5" y="191.2">2</text>
<text x="126.6" y="191.2">3</text>
<text x="168.7" y="191.2">4</text>
<text x="210.8" y="191.2">5</text>
<text x="252.9" y="191.2">6</text>
</g>
<g font-size="3.6" fill="#800000">
<text x="235.5" y="176.6">led</text>
<text x="235.3" y="186.9">Sheet:</text>
<text x="248.9" y="186.7">1/1</text>
</g>
<text font-size="3.6" x="0" y="208.9">2017. 12. 30. 19:30 C:\Users\marco\Documents\eagle\fs17_v1\led.sch (Sheet: 1/1)</text>
<text font-size="3.2" fill="#800000" x="235.5" y="181.7">2017. 11. 11. 10:46</text>
<g font-size="2.5" fill="#505050">
<text x="56" y="27.9">3528W</text>
<text x="81.4" y="27.9">3528W</text>
<text x="58" y="30.1">LED1</text>
<text x="74.3" y="34.4" transform="rotate(-90 74.3 34.4)">GND</text>
<text x="83.4" y="30.1">LED4</text>
<text x="99.7" y="34.4" transform="rotate(-90 99.7 34.4)">GND</text>
<text x="51.5" y="42" transform="rotate(-90 51.5 42)">BW0</text>
<text x="56" y="43.2">3528W</text>
<text x="58" y="45.3">LED2</text>
<text x="76.9" y="42" transform="rotate(-90 76.9 42)">BW0</text>
<text x="81.4" y="43.2">3528W</text>
<text x="83.4" y="45.3">LED5</text>
<text x="74.3" y="49.7" transform="rotate(-90 74.3 49.7)">GND</text>
<text x="99.7" y="49.7" transform="rotate(-90 99.7 49.7)">GND</text>
<text x="56" y="60.9">3528W</text>
<text x="58" y="63.1">LED3</text>
<text x="81.4" y="60.9">3528W</text>
<text x="83.4" y="63.1">LED6</text>
<text x="74.3" y="67.4" transform="rotate(-90 74.3 67.4)">GND</text>
<text x="99.7" y="67.4" transform="rotate(-90 99.7 67.4)">GND</text>
<text x="68.9" y="89" transform="rotate(-90 68.9 89)">B6-G</text>
<text x="96.8" y="89" transform="rotate(-90 96.8 89)">B0-G</text>
<text x="104.8" y="85.2">+3V3</text>
<text x="137.9" y="87">GND</text>
<text x="46.4" y="95.3">A0</text>
<text x="56.6" y="90.3" transform="rotate(-90 56.6 90.3)">GND</text>
<text x="72.5" y="94.6">D11</text>
<text x="84.5" y="90.3" transform="rotate(-90 84.5 90.3)">GND</text>
<text x="102.3" y="95.3">BW0</text>
<text x="142.9" y="90.3">GNDA</text>
<text x="68.9" y="96.6" transform="rotate(-90 68.9 96.6)">B6-V</text>
<text x="96.8" y="96.6" transform="rotate(-90 96.8 96.6)">B0-V</text>
<text x="145.4" y="100.4" transform="rotate(-90 145.4 100.4)">+5V</text>
<text x="56.6" y="105.5" transform="rotate(-90 56.6 105.5)">GND</text>
<text x="68.9" y="104.2" transform="rotate(-90 68.9 104.2)">B7-G</text>
<text x="84.5" y="105.5" transform="rotate(-90 84.5 105.5)">GND</text>
<text x="96.8" y="104.2" transform="rotate(-90 96.8 104.2)">B1-G</text>
<text x="112.4" y="105.5" transform="rotate(-90 112.4 105.5)">GND</text>
<text x="150.5" y="105.5" transform="rotate(-90 150.5 105.5)">+3V3</text>
<text x="155.5" y="107.8">RST</text>
<text x="161.9" y="104.9">ARD-LEFT</text>
<text x="189.9" y="104.9">ARD-RIGHT</text>
<text x="46.4" y="110.6">A1</text>
<text x="68.9" y="111.8" transform="rotate(-90 68.9 111.8)">B7-V</text>
<text x="72.5" y="109.8">D10</text>
<text x="96.8" y="111.8" transform="rotate(-90 96.8 111.8)">B1-V</text>
<text x="101.8" y="109.8">D1</text>
<text x="153.7" y="112.9">+5V</text>
<text x="154.4" y="110.3">+3V3</text>
<text x="183.5" y="108">D11</text>
<text x="183.5" y="110.6">D10</text>
<text x="183.5" y="113.1">D9</text>
<text x="68.9" y="119.5" transform="rotate(-90 68.9 119.5)">B8-G</text>
<text x="96.8" y="119.5" transform="rotate(-90 96.8 119.5)">B2-G</text>
<text x="155.2" y="115.4">GNDA</text>
<text x="155.4" y="117.9">GND</text>
<text x="183.5" y="115.7">D8</text>
<text x="183.5" y="118.2">NCD</text>
<text x="46.4" y="125.8">A2</text>
<text x="56.6" y="120.7" transform="rotate(-90 56.6 120.7)">GND</text>
<text x="73.8" y="125.1">D9</text>
<text x="84.5" y="120.7" transform="rotate(-90 84.5 120.7)">GND</text>
<text x="101.8" y="125.1">D2</text>
<text x="112.4" y="120.7" transform="rotate(-90 112.4 120.7)">GND</text>
<text x="149.9" y="122.6" transform="rotate(-90 149.9 122.6)">+9V</text>
<text x="155.6" y="125.8">A0</text>
<text x="155.6" y="123.3">NCA</text>
<text x="155.6" y="120.7">+9V</text>
<text x="183.5" y="120.7">D7</text>
<text x="183.5" y="123.3">D6</text>
<text x="183.5" y="125.8">D5</text>
<text x="68.9" y="127.1" transform="rotate(-90 68.9 127.1)">B8-V</text>
<text x="96.8" y="127.1" transform="rotate(-90 96.8 127.1)">B2-V</text>
<text x="155.6" y="128.4">A1</text>
<text x="155.6" y="130.9">A2</text>
<text x="183.5" y="128.4">D4</text>
<text x="183.5" y="130.9">D3</text>
<text x="56.6" y="136" transform="rotate(-90 56.6 136)">GND</text>
<text x="68.9" y="134.7" transform="rotate(-90 68.9 134.7)">B9-G</text>
<text x="84.5" y="136" transform="rotate(-90 84.5 136)">GND</text>
<text x="96.8" y="134.7" transform="rotate(-90 96.8 134.7)">B3-G</text>
<text x="112.4" y="136" transform="rotate(-90 112.4 136)">GND</text>
<text x="155.6" y="133.4">A3</text>
<text x="155.6" y="136">A4</text>
<text x="183.5" y="133.4">D2</text>
<text x="183.5" y="136">D1</text>
<text x="46.4" y="141">A3</text>
<text x="73.8" y="140.3">D8</text>
<text x="96.8" y="142.3" transform="rotate(-90 96.8 142.3)">B3-V</text>
<text x="101.8" y="140.3">D3</text>
<text x="155.6" y="138.5">A5</text>
<text x="183.5" y="138.5">D0</text>
<text x="96.8" y="149.9" transform="rotate(-90 96.8 149.9)">B4-G</text>
<text x="56.6" y="151.2" transform="rotate(-90 56.6 151.2)">GND</text>
<text x="73.8" y="155.5">D7</text>
<text x="84.5" y="151.2" transform="rotate(-90 84.5 151.2)">GND</text>
<text x="101.8" y="155.5">D4</text>
<text x="112.4" y="151.2" transform="rotate(-90 112.4 151.2)">GND</text>
<text x="46.4" y="156.3">A4</text>
<text x="96.8" y="157.5" transform="rotate(-90 96.8 157.5)">B4-V</text>
<text x="56.6" y="166.4" transform="rotate(-90 56.6 166.4)">GND</text>
<text x="84.5" y="166.4" transform="rotate(-90 84.5 166.4)">GND</text>
<text x="96.8" y="165.1" transform="rotate(-90 96.8 165.1)">B5-G</text>
<text x="112.4" y="166.4" transform="rotate(-90 112.4 166.4)">GND</text>
<text x="40.9" y="172.8" transform="rotate(-90 40.9 172.8)">B17-V B17-G B16-V B16-G B15-V B15-G B14-V B14-G B13-V B13-G B12-V B12-G</text>
<text x="46.4" y="171.5">A5</text>
<text x="68.9" y="172.8" transform="rotate(-90 68.9 172.8)">B11-V B11-G B10-V B10-G B9-V</text>
<text x="73.8" y="170.7">D6</text>
<text x="96.8" y="172.8" transform="rotate(-90 96.8 172.8)">B5-V</text>
<text x="101.8" y="170.7">D5</text>
</g>
<g font-size="2.1" fill="#505050">
<text x="164.8" y="107.7">1</text>
<text x="192.7" y="107.7">1</text>
<text x="164.8" y="110.2">2</text>
<text x="164.8" y="112.7">3</text>
<text x="192.7" y="110.2">2</text>
<text x="192.7" y="112.7">3</text>
<text x="164.8" y="115.3">4</text>
<text x="164.8" y="117.8">5</text>
<text x="192.7" y="115.3">4</text>
<text x="192.7" y="117.8">5</text>
<text x="164.8" y="120.4">6</text>
<text x="164.8" y="122.9">7</text>
<text x="164.8" y="125.4">8</text>
<text x="192.7" y="120.4">6</text>
<text x="192.7" y="122.9">7</text>
<text x="192.7" y="125.4">8</text>
<text x="163.7" y="130.5">10</text>
<text x="164.8" y="128">9</text>
<text x="191.6" y="130.5">10</text>
<text x="192.7" y="128">9</text>
<text x="163.7" y="133.1">11</text>
<text x="163.7" y="135.6">12</text>
<text x="191.6" y="133.1">11</text>
<text x="191.6" y="135.6">12</text>
<text x="163.7" y="138.1">13</text>
<text x="191.6" y="138.1">13</text>
</g>
</svg>
